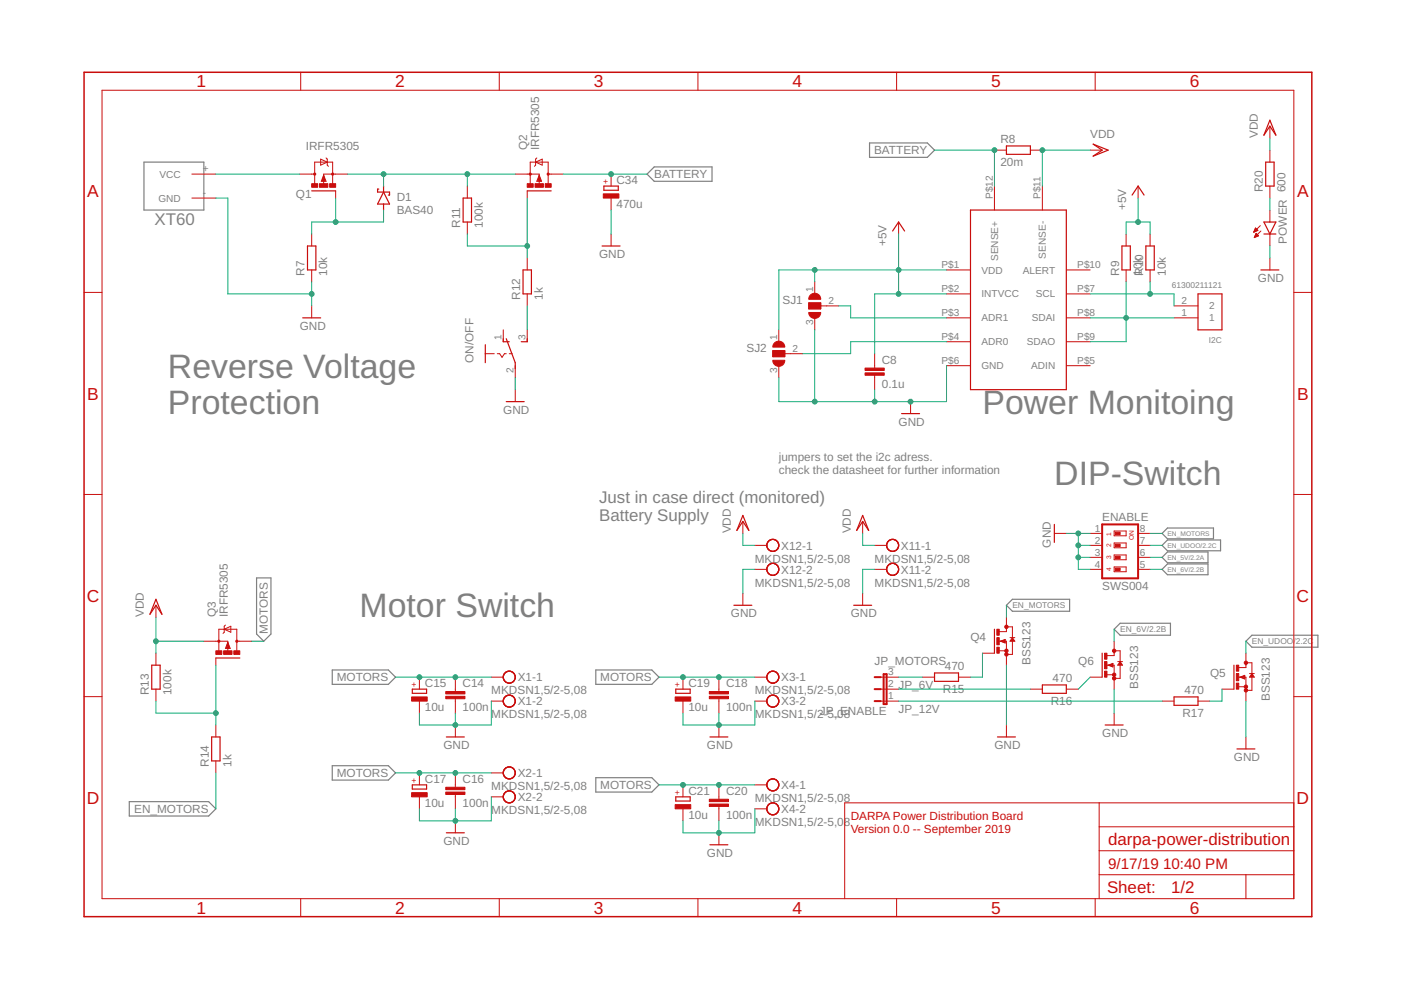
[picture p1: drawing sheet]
<svg xmlns="http://www.w3.org/2000/svg" width="297mm" height="210mm" viewBox="0 0 297 210" stroke-linecap="round" stroke-linejoin="round" font-family="sans-serif">
<g fill="none" stroke="#808080" stroke-width=".25">
<path d="M30.5 34.4h12.7v10.1h-12.7zM137.2 36.9l1.5-1.5h12.3v3h-12.3zM184.4 30.3h12.2l1.5 1.5-1.5 1.6h-12.2zM246.4 113.1l1.1-1.1h9.8v2.2h-9.8zM246.4 115.6l1.1-1.1h11.3v2.3h-11.3zM246.4 118.2l1.1-1.2h8.6v2.3h-8.6zM54.4 122.5h3v11.9l-1.5 1.6-1.5-1.6zM213.4 128.3l1.3-1.2h12.1v2.5h-12.1zM236.2 133.4l1.3-1.3h10.7v2.6h-10.7zM246.4 120.7l1.1-1.1h8.6v2.3h-8.6zM264.2 136l1.2-1.3h14v2.5h-14zM70.4 142h11.9l1.6 1.6-1.6 1.5h-11.9z"/>
<path d="M126.3 142h11.9l1.5 1.6-1.5 1.5h-11.9zM27.4 170h16.8l1.6 1.5-1.6 1.5h-16.8zM70.4 162.3h11.9l1.6 1.6-1.6 1.5h-11.9zM126.3 164.9h11.9l1.5 1.5-1.5 1.5h-11.9z"/>
</g>
<g fill="none" stroke="#c90d0c" stroke-width=".21">
<path d="M21.6 19.1h252.7v171.4h-252.7zM63.8 15.3v3.8M105.9 15.3v3.8M148 15.3v3.8M190.1 15.3v3.8M232.2 15.3v3.8M40.7 36.9h5.1M63.5 36.9h3.2M66.7 38.9v-4.5h3.8v4.5M68 33.7l1.4 .7-1.4 .6zM68.6 38.3v.9M68.6 37.2l.5 1.2h-1z"/>
<path d="M69.1 33.5l.3 .2v1.3l.2 .3M73.7 36.9h-5.1v.3M99.1 39.5v2.5M109.2 36.9h5.1v.3M113.6 34.4l1.4-.7v1.3zM113.8 33.5l-.2 .2v1.3l-.3 .3M114.3 37.2l.5 1.2h-1zM114.3 38.3v.9M116.2 36.9h3.2M116.2 38.9v-4.5h-3.8v4.5M129.6 36.9v2.6M210.8 39.5v5"/>
<path d="M210.8 31.8h2.6M218.5 31.8h2.5M221 39.5v5M231.1 31.8h2.6M241.3 39.5v2.5M269.2 26.8v2.5M269.2 31.8v2.6M269.2 39.5v2.5M40.7 42h5.1M66.1 49.6v2.6M66.1 57.2v2.6M71.2 40.5v1.5"/>
<path d="M99.1 47.1v2.5M111.8 40.5v1.5M111.8 54.7v2.5M129.6 42v2.5M129.6 49.6v2.6M172.7 59.8v2.5M190.5 47.1v2.5M200.7 57.2h5.1M226.1 57.2h5M238.8 49.6v2.6M238.8 57.2v2.6M243.8 49.6v2.6"/>
<path d="M243.8 57.2v2.6M265.9 49.1h.1M265.9 49h.4M266 48.9h.6M266 50.3h.1M266 50.2h.3M266 48.8h.6M266.1 48.6h.4M266.1 50.1h.5M266.1 48.5h.3M266.1 50h.7M266.2 48.4h.1"/>
<path d="M266.2 49.8h.5M266.2 48.3l.5 .6-.9 .3zM266.2 49.7h.4M266.3 49.6h.1M266.3 49.5l-.4 .9M266.3 49.5l.5 .5M266.3 49.5h.1M266.8 50l-.9 .4M267.2 47.8l-1.4 1.4M267.3 49l-1.4 1.4M269.2 44.5v2.6M269.2 49.6v2.6"/>
<path d="M269.2 54.7v2.5M17.8 62h3.8M66.1 64.9v2.5M102.9 75h1.9M105.4 75h.5l.5 .8 .6-.8h.3M106.7 69.9v2.6M108 75h.6M109.2 77.5v2.6M111.8 62.3v2.6M111.8 69.9v2.6M163.9 74.4h2.5v1.2h-2.5zM165.1 69.9v2.6"/>
<path d="M165.1 77.5v2.6M166.4 75h3.8M171.5 64.2h2.5v1.3h-2.5zM172.7 67.4v2.5M174 64.9h3.8M185.4 75v3M185.4 79.6v3M200.7 62.3h5.1M200.7 67.4h5.1M200.7 72.5h5.1M200.7 77.5h5.1M226.1 62.3h5"/>
<path d="M226.1 67.4h5M226.1 72.5h5M226.1 77.5h5M248.9 67.4h5.1M248.9 64.9h5.1M274.3 62h3.8M109.2 82.6v2.6M193.1 85.2v2.5M17.8 104.8h3.8M157.5 110.6v2.5M160 115.6h2.6M182.9 110.6v2.5"/>
<path d="M185.4 115.6h2.6M223.5 113.1h2.6M231.1 118.2h2.6M231.1 115.6h2.6M231.1 113.1h2.6M236.2 112.6h2.6v1h-2.6zM236.2 115.1h2.6v1h-2.6zM236.2 117.7h2.6v1h-2.6zM241.3 118.2h2.5M241.3 115.6h2.5M241.3 113.1h2.5M274.3 104.8h3.8"/>
<path d="M33.1 128.3v2.6M33.1 138.5v2.5M43.2 136h5.1v.2M45.8 139.5v1.5M47.5 133.4l1.4-.6v1.2zM47.8 132.5l-.3 .3v1.2l-.2 .3M48.3 137.4v.8M48.3 136.2l.5 1.3h-1zM50.2 137.9v-4.5h-3.8v4.6M50.2 136h3.2M157.5 125.8v2.5M160 120.7h2.6"/>
<path d="M182.9 125.8v2.5M185.4 120.7h2.6M208.3 138.5h2.5M211.9 136h1.5v5M211.9 138h1.5M212.1 136l1-.4v.7zM213.4 130.9v3h-1.5M213.4 132.9h1.3v5.8h-1.3M214.1 135.2h1.1M214.7 135.2l.5 .8h-1.1zM231.1 120.7h2.6M236.2 120.2h2.6v1h-2.6z"/>
<path d="M236.2 136v3h-1.5M236.2 138h1.3v5.8h-1.3M241.3 120.7h2.5M264.2 138.5v3h-1.6M17.8 147.7h3.8M33.1 146.1v2.6M45.8 153.7v2.6M88.9 143.6v2.5M88.9 148.7v2.5M96.5 143.6v3M96.5 148.1v3.1M96.5 153.7v2.6"/>
<path d="M104.2 143.6h2.5M104.2 148.7h2.5M144.8 143.6v2.5M144.8 148.7v2.5M152.4 143.6v3M152.4 148.1v3.1M152.4 153.7v2.6M160 143.6h2.6M160 148.7h2.6M186.7 143.6h3.8M186.7 148.7h3.8M186.7 146.1h3.8"/>
<path d="M195.6 143.6h2.5M203.2 143.6h2.6M213.4 153.7v2.6M218.5 146.1h2.5M226.1 146.1h2.5M231.1 143.6h2.6M234.7 141h1.5v5.1M234.7 143.1h1.5M234.9 141l1.1-.3v.7zM236.2 151.2v2.5M237 140.3h1M237.5 140.3l.5 .7h-1z"/>
<path d="M246.4 148.7h2.5M254 148.7h2.5M259.1 146.1h2.5M262.6 143.6h1.6v5.1M262.6 145.6h1.6M262.9 143.6l1-.4v.8zM264.2 156.3v2.5M264.2 140.5h1.2v5.9h-1.2M264.9 142.8h1M265.4 142.8l.5 .8h-1zM274.3 147.7h3.8M45.8 161.3v2.6"/>
<path d="M88.9 163.9v2.5M88.9 169v2.5M96.5 163.9v3M96.5 168.4v3.1M96.5 174v2.6M104.2 163.9h2.5M104.2 169h2.5M144.8 166.4v2.6M144.8 171.5v2.5M152.4 166.4v3.1M152.4 171v3M152.4 176.6v2.5"/>
<path d="M160 166.4h2.6M160 171.5h2.6M233 170.2v20.3M233 175.3h41.3M274.3 170.2h-95.2v20.3M63.8 190.5v3.9M105.9 190.5v3.9M148 190.5v3.9M190.1 190.5v3.9M232.2 190.5v3.9M233 185.5h41.3M233 180.4h41.3"/>
<path d="M264.2 185.5v5"/>
</g>
<g fill="none" stroke="#c90d0c" stroke-width=".42">
<path d="M233.7 111.2h7.6v11.4h-7.6zM185.4 143.6h1.3M185.4 146.1h1.3M185.4 148.7h1.3M187.3 142.9h.7v6.4h-.7z"/>
<circle cx="66.7" cy="36.9" r=".13"/>
<circle cx="70.5" cy="36.9" r=".13"/>
<circle cx="112.4" cy="36.9" r=".13"/>
<circle cx="116.2" cy="36.9" r=".13"/>
<circle cx="46.4" cy="136" r=".13"/>
<circle cx="50.2" cy="136" r=".13"/>
</g>
<g fill="#c90d0c" stroke="#c90d0c" stroke-width=".21">
<path d="M236.5 112.8h1v.5h-1z"/>
<path d="M236.5 115.4h1v.5h-1z"/>
<path d="M236.5 117.9h1v.5h-1z"/>
<path d="M236.5 120.5h1v.5h-1z"/>
<path d="M69.9 38.9h1.3v.8h-1.3z"/>
<path d="M66.1 38.9h1.3v.8h-1.3z"/>
<path d="M67.7 38.9h1.8v.8h-1.8z"/>
<path d="M183.4 79.1h4.1v.5h-4.1z"/>
<path d="M183.4 78h4.1v.5h-4.1z"/>
<path d="M171.5 64.2h2.5v1.3h-2.5z"/>
<path d="M163.9 74.4h2.5v1.2h-2.5z"/>
<path d="M111.8 38.9h1.3v.8h-1.3z"/>
<path d="M115.6 38.9h1.3v.8h-1.3z"/>
<path d="M113.4 38.9h1.8v.8h-1.8z"/>
<path d="M45.8 138h1.2v.7h-1.2z"/>
<path d="M49.6 138h1.2v.7h-1.2z"/>
<path d="M47.4 138h1.8v.7h-1.8z"/>
<path d="M94.5 147.6h4.1v.5h-4.1z"/>
<path d="M94.5 146.6h4.1v.5h-4.1z"/>
<path d="M87.3 147.8h3.3v.9h-3.3z"/>
<path d="M94.5 167.9h4.1v.5h-4.1z"/>
<path d="M94.5 166.9h4.1v.5h-4.1z"/>
<path d="M87.3 168.1h3.3v.9h-3.3z"/>
<path d="M150.4 147.6h4.1v.5h-4.1z"/>
<path d="M150.4 146.6h4.1v.5h-4.1z"/>
<path d="M143.2 147.8h3.3v.9h-3.3z"/>
<path d="M150.4 170.5h4.1v.5h-4.1z"/>
<path d="M150.4 169.5h4.1v.5h-4.1z"/>
<path d="M143.2 170.6h3.3v.9h-3.3z"/>
<path d="M127.9 41.1h3.3v.9h-3.3z"/>
<path d="M211.3 133.4h.6v1.3h-.6z"/>
<path d="M211.3 137.2h.6v1.3h-.6z"/>
<path d="M211.3 135.2h.6v1.5h-.6z"/>
<path d="M262.1 141h.5v1.3h-.5z"/>
<path d="M262.1 144.8h.5v1.3h-.5z"/>
<path d="M262.1 142.8h.5v1.5h-.5z"/>
<path d="M234.2 138.5h.5v1.3h-.5z"/>
<path d="M234.2 142.3h.5v1.3h-.5z"/>
<path d="M234.2 140.3h.5v1.5h-.5z"/>
</g>
<g fill="none" stroke="#c90d0c" stroke-width=".25">
<path d="M81.3 39.5v1.2M128 39.5h3.1v.8h-3.1zM213.4 30.9h5.1v1.8h-5.1zM231.8 30.6l3.1 1.2-3.1 1.3 1.9-1.3zM268.4 34.4h1.7v5.1h-1.7zM269.2 25.5l1.3 3.2-1.3-1.9-1.2 1.9zM65.2 52.2h1.8v5h-1.8zM66.1 40.5h5.1M80.3 40.1h-.2v.6h2.5v.7h-.3M81.3 40.7l1.3 2.6h-2.5zM81.3 43.3v1.2M98.2 42h1.8v5.1h-1.8z"/>
<path d="M110.9 57.2h1.8v5.1h-1.8zM111.8 40.5h5.1M127.7 52.2h3.8M189.3 49l1.2-1.9 1.3 1.9M205.8 44.5h20.3v38.1h-20.3zM237.9 52.2h1.7v5h-1.7zM240 41.4l1.3-1.9 1.3 1.9M243 52.2h1.7v5h-1.7zM267.3 57.2h3.8M268 47.1h2.5l-1.3 2.5zM268 49.6h2.5M64.2 67.4h3.8"/>
<path d="M102.9 73.1v3.8M106.7 71.8v.7h1.3M107.3 71.8l1.9 5.1v1.3M111.8 71.8v.7h-1.3M254 62.3h5.1v7.6h-5.1zM107.3 85.2h3.8M191.2 87.7h3.8M157.5 109.3l1.3 3.2-1.3-1.9-1.3 1.9zM182.9 109.3l1.3 3.2-1.3-1.9-1.3 1.9zM223.5 111.2v3.8M33.1 127.1l1.2 3.1-1.2-1.9-1.3 1.9zM45.8 139.5h5"/>
<path d="M155.6 128.3h3.8M181 128.3h3.8M210.8 133.4v5.1M212.4 136l.6 .2v-.5l-.5 .3M214.7 135.4l.2 .4h-.5zM233.7 138.5v5.1M32.2 141h1.8v5.1h-1.8zM44.9 156.3h1.8v5h-1.8zM87.4 146.1h3v.9h-3zM94.6 156.3h3.8M143.3 146.1h3v.9h-3zM150.5 156.3h3.8"/>
<path d="M198.1 142.7h5.1v1.8h-5.1zM211.5 156.3h3.8M221 145.2h5.1v1.8h-5.1zM234.3 153.7h3.8M235.2 141l.6 .3v-.5l-.5 .2M237.5 140.5l.2 .4h-.5zM248.9 147.8h5.1v1.7h-5.1zM261.6 141v5.1M262.3 158.8h3.8M263.1 143.6l.7 .2v-.5l-.5 .3M265.4 143.1l.3 .3h-.5zM87.4 166.4h3v.9h-3z"/>
<path d="M94.6 176.6h3.8M143.3 169h3v.8h-3zM150.5 179.1h3.8"/>
<circle cx="163.9" cy="115.6" r="1.27"/>
<circle cx="189.3" cy="115.6" r="1.27"/>
<circle cx="163.9" cy="120.7" r="1.27"/>
<circle cx="189.3" cy="120.7" r="1.27"/>
<circle cx="108" cy="143.6" r="1.27"/>
<circle cx="108" cy="148.7" r="1.27"/>
<circle cx="163.9" cy="143.6" r="1.27"/>
<circle cx="163.9" cy="148.7" r="1.27"/>
<circle cx="108" cy="169" r="1.27"/>
<circle cx="108" cy="163.9" r="1.27"/>
<circle cx="163.9" cy="166.4" r="1.27"/>
<circle cx="163.9" cy="171.5" r="1.27"/>
</g>
<path d="M17.8 15.3h260.3v179.1h-260.3zM68.6 38.1v.2h-.2l.2-.9 .3 .9M114.3 38.1v.2h.3l-.3-.9-.2 .9M48.3 137.1v.3h.3l-.3-.9-.3 .9" fill="none" stroke="#c90d0c" stroke-width=".32"/>
<g fill="#c90d0c" stroke="#c90d0c" stroke-width=".21">
<path d="M171.5 66.3h2.5a1.27 1.27 0 0 1-1.3 1.2 1.27 1.27 0 0 1-1.2-1.2z" fill-rule="evenodd"/>
<path d="M171.9 62.5a1.27 1.27 0 0 1 1.4-.2 1.27 1.27 0 0 1 .7 1.2h-2.5v-.5z" fill-rule="evenodd"/>
<path d="M163.9 76.4h2.5a1.27 1.27 0 0 1-1.3 1.3 1.27 1.27 0 0 1-1.2-1.3z" fill-rule="evenodd"/>
<path d="M164.3 72.6a1.27 1.27 0 0 1 1.3-.2 1.27 1.27 0 0 1 .8 1.2h-2.5v-.4z" fill-rule="evenodd"/>
<circle cx="213.4" cy="138.7" r=".36"/>
<circle cx="213.4" cy="138" r=".36"/>
<circle cx="213.4" cy="132.9" r=".36"/>
<circle cx="264.2" cy="146.4" r=".36"/>
<circle cx="264.2" cy="145.6" r=".36"/>
<circle cx="264.2" cy="140.5" r=".36"/>
<circle cx="236.2" cy="143.8" r=".36"/>
<circle cx="236.2" cy="143.1" r=".36"/>
<circle cx="236.2" cy="138" r=".36"/>
</g>
<g fill="none" stroke="#0dab76" stroke-width=".21">
<path d="M45.8 36.9h17.7M73.7 36.9h35.5M81.3 36.9v2.6M99.1 36.9v2.6M119.4 36.9h17.8M198.1 31.8h12.7v7.7M231.1 31.8h-10.1v7.7M269.2 29.3v2.5M45.8 42h2.5v20.3h17.8M66.1 59.8v5.1M71.2 42v5.1M81.3 44.5v2.6h-15.2v2.5"/>
<path d="M99.1 49.6v2.6h12.7M111.8 42v12.7M129.6 44.5v5.1M172.7 57.2v2.6M190.5 49.6v12.7M200.7 57.2h-35.6v12.7M238.8 49.6v-2.5h5v2.5M238.8 59.8v12.7h-7.7M241.3 42v5.1M243.8 59.8v2.5M269.2 42v2.5M269.2 52.2v2.5"/>
<path d="M111.8 64.9v5M172.7 69.9v15.3M177.8 64.9h2.6v2.5h20.3M200.7 62.3h-15.3v12.7M200.7 77.5v7.7h-35.6v-5.1M200.7 72.5h-20.3v2.5h-10.2M231.1 62.3h17.8v2.6M231.1 67.4h17.8M109.2 80.1v2.5M185.4 82.6v2.6M157.5 113.1v2.5h2.5M182.9 113.1v2.5h2.5"/>
<path d="M226.1 113.1h5M228.6 115.6h2.5M228.6 113.1v7.6h2.5M228.6 118.2h2.5M243.8 115.6h2.6M243.8 113.1h2.6M243.8 118.2h2.6M33.1 130.9v7.6M33.1 136h10.1M53.4 136h2.5M160 120.7h-2.5v5.1M185.4 120.7h-2.5v5.1"/>
<path d="M208.3 138.5v5.1h-2.5M213.4 128.3v2.6M236.2 133.4v2.6M243.8 120.7h2.6M264.2 136v2.5M33.1 148.7v2.5h12.7M45.8 141v12.7M83.9 143.6h20.3M96.5 151.2v2.5M104.2 148.7v5h-15.3v-2.5M139.7 143.6h20.3M152.4 151.2v2.5"/>
<path d="M160 148.7v5h-15.2v-2.5M190.5 143.6h5.1M190.5 148.7h55.9M190.5 146.1h28M213.4 141v12.7M231.1 143.6l-2.5 2.5M236.2 146.1v5.1M259.1 146.1v2.6h-2.6M264.2 148.7v7.6M45.8 163.9v7.6M83.9 163.9h20.3M96.5 171.5v2.5"/>
<path d="M104.2 169v5h-15.3v-2.5M139.7 166.4h20.3M152.4 174v2.6M160 171.5v5.1h-15.2v-2.6"/>
</g>
<g fill="#0dab76" stroke="#0dab76" stroke-width=".21">
<circle cx="221" cy="31.8" r=".51"/>
<circle cx="33.1" cy="136" r=".51"/>
<circle cx="228.6" cy="113.1" r=".51"/>
<circle cx="228.6" cy="115.6" r=".51"/>
<circle cx="228.6" cy="118.2" r=".51"/>
<circle cx="66.1" cy="62.3" r=".51"/>
<circle cx="193.1" cy="85.2" r=".51"/>
<circle cx="185.4" cy="85.2" r=".51"/>
<circle cx="172.7" cy="85.2" r=".51"/>
<circle cx="96.5" cy="153.7" r=".51"/>
<circle cx="96.5" cy="174" r=".51"/>
<circle cx="152.4" cy="153.7" r=".51"/>
<circle cx="152.4" cy="176.6" r=".51"/>
<circle cx="190.5" cy="57.2" r=".51"/>
<circle cx="190.5" cy="62.3" r=".51"/>
<circle cx="172.7" cy="57.2" r=".51"/>
<circle cx="241.3" cy="47.1" r=".51"/>
<circle cx="71.2" cy="47.1" r=".51"/>
<circle cx="243.8" cy="62.3" r=".51"/>
<circle cx="238.8" cy="67.4" r=".51"/>
<circle cx="210.8" cy="31.8" r=".51"/>
<circle cx="129.6" cy="36.9" r=".51"/>
<circle cx="111.8" cy="52.2" r=".51"/>
<circle cx="99.1" cy="36.9" r=".51"/>
<circle cx="81.3" cy="36.9" r=".51"/>
<circle cx="45.8" cy="151.2" r=".51"/>
<circle cx="96.5" cy="143.6" r=".51"/>
<circle cx="88.9" cy="143.6" r=".51"/>
<circle cx="96.5" cy="163.9" r=".51"/>
<circle cx="88.9" cy="163.9" r=".51"/>
<circle cx="152.4" cy="143.6" r=".51"/>
<circle cx="144.8" cy="143.6" r=".51"/>
<circle cx="152.4" cy="166.4" r=".51"/>
<circle cx="144.8" cy="166.4" r=".51"/>
</g>
<g font-size="7.2" fill="#808080">
<text x="35.6" y="80.1">Reverse Voltage</text>
<text x="35.6" y="87.7">Protection</text>
<text x="208.3" y="87.7">Power Monitoing</text>
<text x="223.5" y="102.9">DIP-Switch</text>
<text x="76.2" y="130.9">Motor Switch</text>
</g>
<g font-size="3.7" fill="#c90d0c">
<text x="41.7" y="18.5">1</text>
<text x="83.8" y="18.5">2</text>
<text x="125.9" y="18.5">3</text>
<text x="168" y="18.5">4</text>
<text x="210.1" y="18.5">5</text>
<text x="252.3" y="18.5">6</text>
<text x="18.5" y="41.9">A</text>
<text x="275" y="41.9">A</text>
<text x="18.5" y="84.7">B</text>
<text x="275" y="84.7">B</text>
<text x="18.4" y="127.6">C</text>
<text x="274.9" y="127.6">C</text>
<text x="18.4" y="170.4">D</text>
<text x="274.9" y="170.4">D</text>
<text x="41.7" y="193.7">1</text>
<text x="83.8" y="193.7">2</text>
<text x="125.9" y="193.7">3</text>
<text x="168" y="193.7">4</text>
<text x="210.1" y="193.7">5</text>
<text x="252.3" y="193.7">6</text>
</g>
<g font-size="3.6" fill="#808080">
<text x="32.8" y="47.7">XT60</text>
<text x="127" y="106.7">Just in case direct (monitored)</text>
<text x="127" y="110.6">Battery Supply</text>
</g>
<g font-size="3.6" fill="#c90d0c">
<text x="235" y="179.1">darpa-power-distribution</text>
<text x="234.7" y="189.4">Sheet:</text>
<text x="248.3" y="189.3">1/2</text>
</g>
<g font-size="3.2" fill="#c90d0c">
<text x="235" y="184.2">9/17/19</text>
<text x="246.6" y="184.2">10:40 PM</text>
</g>
<g font-size="2.5" fill="#808080">
<text x="231.2" y="29.3">VDD</text>
<text x="266.7" y="29.3" transform="rotate(-90 266.7 29.3)">VDD</text>
<text x="64.8" y="31.8">IRFR5305</text>
<text x="111.8" y="31.8" transform="rotate(-90 111.8 31.8)">Q2</text>
<text x="114.3" y="31.8" transform="rotate(-90 114.3 31.8)">IRFR5305</text>
<text x="185.3" y="32.7">BATTERY</text>
<text x="212.1" y="35.1">20m</text>
<text x="212.1" y="30.3">R8</text>
<text x="62.8" y="42">Q1</text>
<text x="130.7" y="39">C34</text>
<text x="138.7" y="37.8">BATTERY</text>
<text x="267.7" y="40.7" transform="rotate(-90 267.7 40.7)">R20</text>
<text x="84.1" y="45.4">BAS40</text>
<text x="84.1" y="42.6">D1</text>
<text x="130.7" y="44">470u</text>
<text x="238.8" y="44.5" transform="rotate(-90 238.8 44.5)">+5V</text>
<text x="97.6" y="48.3" transform="rotate(-90 97.6 48.3)">R11</text>
<text x="102.4" y="48.3" transform="rotate(-90 102.4 48.3)">100k</text>
<text x="188" y="52.1" transform="rotate(-90 188 52.1)">+5V</text>
<text x="272.8" y="51.6" transform="rotate(-90 272.8 51.6)">POWER 600</text>
<text x="64.6" y="58.5" transform="rotate(-90 64.6 58.5)">R7</text>
<text x="69.4" y="58.5" transform="rotate(-90 69.4 58.5)">10k</text>
<text x="127" y="54.7">GND</text>
<text x="237.3" y="58.5" transform="rotate(-90 237.3 58.5)">R9</text>
<text x="242.1" y="58.5" transform="rotate(-90 242.1 58.5)">10k</text>
<text x="242.4" y="58.5" transform="rotate(-90 242.4 58.5)">R10</text>
<text x="247.1" y="58.5" transform="rotate(-90 247.1 58.5)">10k</text>
<text x="266.7" y="59.8">GND</text>
<text x="110.3" y="63.6" transform="rotate(-90 110.3 63.6)">R12</text>
<text x="115.1" y="63.6" transform="rotate(-90 115.1 63.6)">1k</text>
<text x="165.9" y="64.5">SJ1</text>
<text x="63.5" y="69.9">GND</text>
<text x="100.4" y="76.9" transform="rotate(-90 100.4 76.9)">ON/OFF</text>
<text x="158.3" y="74.6">SJ2</text>
<text x="187" y="77.2">C8</text>
<text x="187" y="82.2">0.1u</text>
<text x="106.7" y="87.7">GND</text>
<text x="190.5" y="90.2">GND</text>
<text x="165.1" y="97.7">jumpers to set the i2c adress.</text>
<text x="165.1" y="100.4">check the datasheet for further information</text>
<text x="155" y="113.1" transform="rotate(-90 155 113.1)">VDD</text>
<text x="180.4" y="113.1" transform="rotate(-90 180.4 113.1)">VDD</text>
<text x="233.7" y="110.6">ENABLE</text>
<text x="160" y="119.3">MKDSN1,5/2-5,08</text>
<text x="165.6" y="116.5">X12-1</text>
<text x="185.4" y="119.3">MKDSN1,5/2-5,08</text>
<text x="191" y="116.5">X11-1</text>
<text x="222.8" y="116.1" transform="rotate(-90 222.8 116.1)">GND</text>
<text x="160" y="124.4">MKDSN1,5/2-5,08</text>
<text x="165.6" y="121.6">X12-2</text>
<text x="185.4" y="124.4">MKDSN1,5/2-5,08</text>
<text x="191" y="121.6">X11-2</text>
<text x="233.7" y="125.2">SWS004</text>
<text x="30.5" y="130.9" transform="rotate(-90 30.5 130.9)">VDD</text>
<text x="45.8" y="130.9" transform="rotate(-90 45.8 130.9)">Q3</text>
<text x="48.3" y="130.9" transform="rotate(-90 48.3 130.9)">IRFR5305</text>
<text x="155" y="130.9">GND</text>
<text x="180.4" y="130.9">GND</text>
<text x="56.8" y="134.4" transform="rotate(-90 56.8 134.4)">MOTORS</text>
<text x="205.8" y="135.9">Q4</text>
<text x="185.4" y="141">JP_MOTORS</text>
<text x="200.3" y="142">470</text>
<text x="218.5" y="141" transform="rotate(-90 218.5 141)">BSS123</text>
<text x="228.6" y="141">Q6</text>
<text x="256.5" y="143.6">Q5</text>
<text x="31.6" y="147.4" transform="rotate(-90 31.6 147.4)">R13</text>
<text x="36.4" y="147.4" transform="rotate(-90 36.4 147.4)">100k</text>
<text x="71.4" y="144.5">MOTORS</text>
<text x="90.1" y="145.6">C15</text>
<text x="98.1" y="145.7">C14</text>
<text x="104.2" y="147.2">MKDSN1,5/2-5,08</text>
<text x="109.8" y="144.5">X1-1</text>
<text x="109.8" y="149.5">X1-2</text>
<text x="127.3" y="144.5">MOTORS</text>
<text x="145.9" y="145.6">C19</text>
<text x="153.9" y="145.7">C18</text>
<text x="160" y="147.2">MKDSN1,5/2-5,08</text>
<text x="165.6" y="144.5">X3-1</text>
<text x="165.6" y="149.5">X3-2</text>
<text x="190.5" y="146.1">JP_6V</text>
<text x="199.9" y="146.8">R15</text>
<text x="222.8" y="149.4">R16</text>
<text x="223.2" y="144.6">470</text>
<text x="241.3" y="146.1" transform="rotate(-90 241.3 146.1)">BSS123</text>
<text x="251.1" y="147.1">470</text>
<text x="269.2" y="148.6" transform="rotate(-90 269.2 148.6)">BSS123</text>
<text x="90.1" y="150.7">10u</text>
<text x="98.1" y="150.8">100n</text>
<text x="104.2" y="152.3">MKDSN1,5/2-5,08</text>
<text x="145.9" y="150.7">10u</text>
<text x="153.9" y="150.8">100n</text>
<text x="160" y="152.3">MKDSN1,5/2-5,08</text>
<text x="173.8" y="151.7">JP_ENABLE</text>
<text x="190.5" y="151.2">JP_12V</text>
<text x="250.7" y="151.9">R17</text>
<text x="94" y="158.8">GND</text>
<text x="149.9" y="158.8">GND</text>
<text x="210.8" y="158.8">GND</text>
<text x="233.7" y="156.3">GND</text>
<text x="261.6" y="161.3">GND</text>
<text x="44.3" y="162.6" transform="rotate(-90 44.3 162.6)">R14</text>
<text x="49.1" y="162.6" transform="rotate(-90 49.1 162.6)">1k</text>
<text x="71.4" y="164.8">MOTORS</text>
<text x="90.1" y="165.9">C17</text>
<text x="98.1" y="166">C16</text>
<text x="104.2" y="167.6">MKDSN1,5/2-5,08</text>
<text x="109.8" y="164.8">X2-1</text>
<text x="127.3" y="167.3">MOTORS</text>
<text x="165.6" y="167.3">X4-1</text>
<text x="28.5" y="172.4">EN_MOTORS</text>
<text x="90.1" y="171">10u</text>
<text x="98.1" y="171.1">100n</text>
<text x="104.2" y="172.6">MKDSN1,5/2-5,08</text>
<text x="109.8" y="169.8">X2-2</text>
<text x="145.9" y="173.6">10u</text>
<text x="145.9" y="168.5">C21</text>
<text x="153.9" y="173.7">100n</text>
<text x="153.9" y="168.6">C20</text>
<text x="160" y="170.1">MKDSN1,5/2-5,08</text>
<text x="165.6" y="172.4">X4-2</text>
<text x="94" y="179.1">GND</text>
<text x="160" y="175.2">MKDSN1,5/2-5,08</text>
<text x="149.9" y="181.7">GND</text>
</g>
<g font-size="2.5" fill="#c90d0c">
<text x="180.4" y="173.9">DARPA Power Distribution Board</text>
<text x="180.4" y="176.6">Version 0.0 -- September 2019</text>
</g>
<g font-size="2.1" fill="#808080">
<text x="33.8" y="37.7">VCC</text>
<text x="43" y="36.6">+</text>
<text x="43" y="41.6">-</text>
<text x="33.6" y="42.8">GND</text>
<text x="210.5" y="42.2" transform="rotate(-90 210.5 42.2)">P$12</text>
<text x="220.6" y="42.2" transform="rotate(-90 220.6 42.2)">P$11</text>
<text x="199.6" y="56.9">P$1</text>
<text x="208.1" y="58">VDD</text>
<text x="211.6" y="55.4" transform="rotate(-90 211.6 55.4)">SENSE+</text>
<text x="216.9" y="58">ALERT</text>
<text x="221.8" y="54.8" transform="rotate(-90 221.8 54.8)">SENSE-</text>
<text x="228.4" y="56.9">P$10</text>
<text x="172.4" y="62" transform="rotate(-90 172.4 62)">1</text>
<text x="175.6" y="64.5">2</text>
<text x="199.6" y="62">P$2</text>
<text x="208.1" y="63.1">INTVCC</text>
<text x="219.6" y="63.1">SCL</text>
<text x="228.4" y="62">P$7</text>
<text x="250.5" y="64.5">2</text>
<text x="256.3" y="65.6">2</text>
<text x="172.4" y="68.9" transform="rotate(-90 172.4 68.9)">3</text>
<text x="199.6" y="67">P$3</text>
<text x="208.1" y="68.1">ADR1</text>
<text x="218.7" y="68.1">SDAI</text>
<text x="228.4" y="67">P$8</text>
<text x="250.5" y="67">1</text>
<text x="256.3" y="68.1">1</text>
<text x="106.4" y="72.1" transform="rotate(-90 106.4 72.1)">1</text>
<text x="111.4" y="72.1" transform="rotate(-90 111.4 72.1)">3</text>
<text x="164.8" y="72.1" transform="rotate(-90 164.8 72.1)">1</text>
<text x="168" y="74.6">2</text>
<text x="199.6" y="72.1">P$4</text>
<text x="199.6" y="77.2">P$6</text>
<text x="208.1" y="73.2">ADR0</text>
<text x="217.7" y="73.2">SDAO</text>
<text x="228.4" y="72.1">P$9</text>
<text x="228.4" y="77.2">P$5</text>
<text x="108.9" y="79.1" transform="rotate(-90 108.9 79.1)">2</text>
<text x="164.8" y="79.1" transform="rotate(-90 164.8 79.1)">3</text>
<text x="208.1" y="78.3">GND</text>
<text x="218.6" y="78.3">ADIN</text>
<text x="232.1" y="112.7">1</text>
<text x="241.7" y="112.7">8</text>
<text x="232.1" y="115.3">2</text>
<text x="232.1" y="117.8">3</text>
<text x="241.7" y="117.8">6</text>
<text x="241.7" y="115.3">7</text>
<text x="232.1" y="120.4">4</text>
<text x="241.7" y="120.4">5</text>
<text x="188.3" y="143.2">3</text>
<text x="188.3" y="148.3">1</text>
<text x="188.3" y="145.7">2</text>
</g>
<g font-size="1.8" fill="#c90d0c">
<text x="129" y="39" transform="rotate(-90 129 39)">+</text>
<text x="88.3" y="145.7" transform="rotate(-90 88.3 145.7)">+</text>
<text x="144.2" y="145.7" transform="rotate(-90 144.2 145.7)">+</text>
<text x="88.3" y="166" transform="rotate(-90 88.3 166)">+</text>
<text x="144.2" y="168.6" transform="rotate(-90 144.2 168.6)">+</text>
</g>
<g font-size="1.8" fill="#808080">
<text x="248.5" y="61">61300211121</text>
<text x="256.3" y="72.7">I2C</text>
<text x="214.6" y="129">EN_MOTORS</text>
<text x="237.5" y="134">EN_6V/2.2B</text>
<text x="265.4" y="136.6">EN_UDOO/</text>
<text x="274.7" y="136.6">2.2C</text>
</g>
<g font-size="1.4" fill="#c90d0c">
<text x="235.6" y="113.6" transform="rotate(-90 235.6 113.6)">1</text>
<text x="235.6" y="118.4" transform="rotate(-90 235.6 118.4)">3</text>
<text x="235.6" y="115.9" transform="rotate(-90 235.6 115.9)">2</text>
<text x="240.4" y="114.6" transform="rotate(-90 240.4 114.6)">ON</text>
<text x="235.6" y="121" transform="rotate(-90 235.6 121)">4</text>
</g>
<g font-size="1.4" fill="#808080">
<text x="247.5" y="113.6">EN_MOTORS</text>
<text x="247.5" y="116.1">EN_UDOO/2.2C</text>
<text x="247.5" y="118.7">EN_5V/2.2A</text>
<text x="247.5" y="121.2">EN_6V/2.2B</text>
</g>
</svg>
